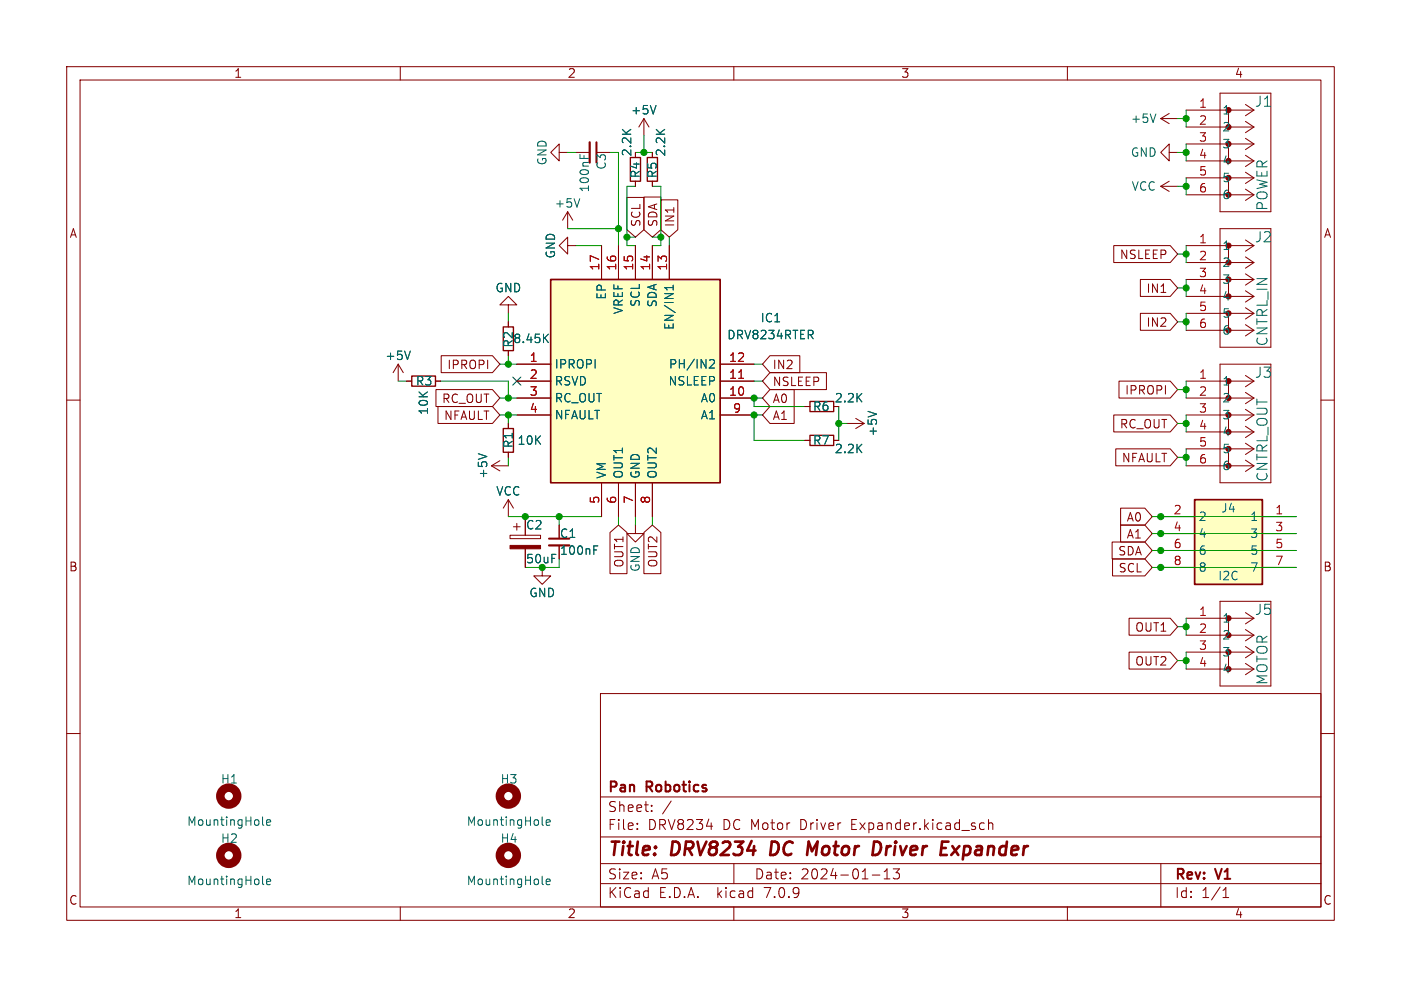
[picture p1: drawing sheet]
<svg xmlns="http://www.w3.org/2000/svg" width="210mm" height="148mm" viewBox="0 0 210 148" stroke-linecap="round" stroke-linejoin="round" font-family="sans-serif">
<g fill="none" stroke="#840000" stroke-width=".15">
<path d="M10 10h190v128h-190zM12 12h186v124h-186zM60 10v2M96.5 17.8l-.7 1.3M96.5 17.8v2.5M96.5 17.8l.8 1.3M110 10v2M160 10v2M174 17.8l1.3 .7M174 17.8h2.5M175.3 17l-1.3 .8M177.8 19.1h10.2"/>
<path d="M177.8 16.5h10.2M182.9 14h7.6v17.8h-7.6zM184.1 16.5v2.6M186.7 18.2l1.3 .9M186.7 15.7l1.3 .8M188 19.1l-1.3 .8M188 16.5l-1.3 .9M83.8 22.9v-1.3l-1.3 1.3 1.3 1.2v-1.2h1.3M85.1 36.8v-1.2l-1.3 1.2 1.3 1.3v-1.3h1.3M85.1 31.8l-.8 1.2M85.1 31.8v2.5M85.1 31.8l.8 1.2"/>
<path d="M86.4 22.9h2M90.2 36.8v5.1M92.7 36.8v5.1M94 29.6h2.5v4.8l-1.3 1.2-1.2-1.2zM95.2 27.2v.7M95.2 36.8v5.1M96.5 29.5h2.6v4.9l-1.3 1.2-1.3-1.2zM97.8 22.9v.7M97.8 27.2v.7M97.8 36.8v5.1M99.1 30h2.5v4.4l-1.3 1.2-1.2-1.2zM100.3 36.8v5.1"/>
<path d="M166.9 36.8h8.5l1.1 1.3-1.1 1.3h-8.5zM174 27.9l1.3 .8M174 27.9h2.5M175.3 22.9v-1.3l-1.3 1.3 1.3 1.2v-1.2h1.2M175.3 27.2l-1.3 .7M177.8 29.2h10.2M177.8 26.7h10.2M177.8 24.1h10.2M177.8 21.6h10.2M177.8 39.4h10.2M177.8 36.8h10.2M182.9 34.3h7.6v17.8h-7.6z"/>
<path d="M184.1 21.6v2.5M184.1 26.7v2.5M184.1 36.8v2.6M186.7 28.4l1.3 .8M186.7 25.8l1.3 .9M186.7 23.3l1.3 .8M186.7 20.7l1.3 .9M186.7 38.5l1.3 .9M186.7 36l1.3 .8M188 29.2l-1.3 .9M188 26.7l-1.3 .8M188 24.1l-1.3 .9"/>
<path d="M188 21.6l-1.3 .8M188 39.4l-1.3 .8M188 36.8l-1.3 .9M10 60h2M59.7 54.6l-.8 1.3M59.7 54.6v2.6M59.7 54.6l.8 1.3M61 57.2h.7M65.3 57.2h.7M65.3 58.4h8.5l1.1 1.3-1.1 1.3h-8.5zM66.1 53.3h7.7l1.1 1.3-1.1 1.3h-7.7zM76.2 45.7h1.3l-1.3-1.2-1.3 1.2h1.3v1.3"/>
<path d="M76.2 48.3v.7M76.2 52.6v.7M77.5 59.7h5M77.5 57.2h5M77.5 54.6h5M107.9 59.7h5.1M107.9 57.2h5.1M107.9 54.6h5.1M115.4 55.9h8.5v2.5h-8.5l-1.1-1.2zM115.4 58.4h3.6v2.6h-3.6l-1.1-1.3zM115.4 53.3h4.5v2.6h-4.5l-1.1-1.3zM167.7 57.1h7.7l1.1 1.3-1.1 1.3h-7.7z"/>
<path d="M170.9 47h4.5l1.1 1.3-1.1 1.2h-4.5zM170.9 41.9h4.5l1.1 1.3-1.1 1.3h-4.5zM177.8 59.7h10.2M177.8 57.2h10.2M177.8 49.5h10.2M177.8 47h10.2M177.8 44.5h10.2M177.8 41.9h10.2M182.9 54.6h7.6v17.8h-7.6zM184.1 41.9v2.6M184.1 47v2.5M184.1 57.2v2.5"/>
<path d="M186.7 58.8l1.3 .9M186.7 56.3l1.3 .9M186.7 48.7l1.3 .8M186.7 46.1l1.3 .9M186.7 43.6l1.3 .9M186.7 41.1l1.3 .8M188 59.7l-1.3 .8M188 57.2l-1.3 .8M188 49.5l-1.3 .9M188 47l-1.3 .8M188 44.5l-1.3 .8M188 41.9l-1.3 .9"/>
<path d="M198 60h2M65.7 61h8.1l1.1 1.2-1.1 1.3h-8.1zM73.7 69.9h2.5M73.7 69.9l1.2 .7M74.9 69.1l-1.2 .8M76.2 74.9l-.8 1.3M76.2 63.5v.8M76.2 67.8v.8M76.2 74.9v2.6M76.2 74.9l.8 1.3M77 79h1M77.5 62.2h5"/>
<path d="M77.5 78.5v1M78.7 77.5v2.8M83.8 78.7v2.1M90.2 72.4v5.1M91.4 79.9l1.3-1.2 1.3 1.2v6.1h-2.6zM92.7 72.4v5.1M95.2 78.7v1.3h1.3l-1.3 1.3-1.2-1.3h1.2M95.2 72.4v5.1M96.5 79.9l1.3-1.2 1.3 1.2v6.1h-2.6zM97.8 72.4v5.1M107.9 62.2h5.1M115.4 61h3.6v2.5h-3.6l-1.1-1.3z"/>
<path d="M120.6 61h.8M120.6 66h.8M125 66h.7M127 63.5h2.5M128.3 62.7l1.2 .8M129.5 63.5l-1.2 .8M166.9 62.2h8.5l1.1 1.3-1.1 1.3h-8.5zM167.3 67.3h8.1l1.1 1.3-1.1 1.3h-8.1zM168 78.7h3.6l1.1 1.3-1.1 1.3h-3.6zM168 76.2h3.6l1.1 1.3-1.1 1.2h-3.6zM174 77.5h5.1M177.8 69.9h10.2"/>
<path d="M177.8 67.3h10.2M177.8 64.8h10.2M177.8 62.2h10.2M184.1 62.2v2.6M184.1 67.3v2.6M186.7 69l1.3 .9M186.7 66.5l1.3 .8M186.7 63.9l1.3 .9M186.7 61.4l1.3 .8M188 69.9l-1.3 .8M188 67.3l-1.3 .9M188 64.8l-1.3 .8"/>
<path d="M188 62.2l-1.3 .9M189.2 77.5h5.1M76.5 80.3h4.5v.5h-4.5zM78.7 82.3v2.8M81.3 85.1v1.3h1.2l-1.2 1.2-1.3-1.2h1.3M166.7 81.3h4.9l1.1 1.3-1.1 1.2h-4.9zM166.8 83.8h4.8l1.1 1.3-1.1 1.3h-4.8zM169.2 97.8h6.2l1.1 1.3-1.1 1.2h-6.2zM169.2 92.7h6.2l1.1 1.3-1.1 1.3h-6.2zM174 80h5.1M174 82.6h5.1M174 85.1h5.1"/>
<path d="M177.8 97.8h10.2M177.8 95.3h10.2M177.8 92.7h10.2M182.9 90.2h7.6v12.7h-7.6zM184.1 92.7v2.6M184.1 97.8v2.5M186.7 99.5l1.3 .8M186.7 96.9l1.3 .9M186.7 94.4l1.3 .9M186.7 91.9l1.3 .8M188 97.8l-1.3 .8M188 95.3l-1.3 .8"/>
<path d="M188 92.7l-1.3 .9M189.2 80h5.1M189.2 82.6h5.1M189.2 85.1h5.1M10 110h2M90 104h108v32h-108zM90 119.5h108M177.8 100.3h10.2M188 100.3l-1.3 .9M198 110h2M60 136v2M90 132.5h108"/>
<path d="M90 129.5h108M90 125.5h108M95.5 124.2v.2M95.5 123.5v.1M97.7 121.5v.2M97.7 120.8v.1M100.6 120.1l-1.3 1.9M105.9 123.9h.9M110 136v2M110 129.5v3M130.8 131.2h1.1M132.5 131.8h.9"/>
<path d="M132.5 130.7l.5-.4v1.5M133.9 130.3h.9l-.5 .6a.41 .41 0 0 1 .5 .2v.4l-.1 .2-.6 .1-.2-.2M147.4 123.4l.1 .1M147.5 124.3l-.1 .1M148.2 122.9v1.5M148.2 123.5a.37 .37 0 0 1 .6 .1v.8M160 136v2M174 129.5v6.5M183.3 134.6h.9M183.3 133.5l.5-.4v1.5"/>
</g>
<path d="M115.7 126.2l-.3 2h.5M121.2 126.2l.5 1.4 .9-1.4M131.5 126.2a.97 .97 0 0 1 .4 1.5l-.3 .4M142.8 126.9l.8 1.3M143.8 126.9l-1.2 1.3" fill="none" stroke="#840000" stroke-width=".4"/>
<g fill="#840000" stroke="#840000" stroke-width=".15">
<path d="M76.5 81.8h4.5v.5h-4.5z"/>
<circle cx="184.2" cy="92.7" r=".38"/>
<circle cx="184.2" cy="57.2" r=".38"/>
<circle cx="184.2" cy="16.5" r=".38"/>
<circle cx="184.2" cy="36.8" r=".38"/>
</g>
<path d="M94.5 23.6h1.5v3.6h-1.5zM97 23.6h1.6v3.6h-1.6zM61.7 56.4h3.6v1.5h-3.6zM75.4 49h1.6v3.6h-1.6zM75.4 64.3h1.6v3.5h-1.6zM121.4 60.2h3.6v1.5h-3.6zM121.4 65.3h3.6v1.5h-3.6z" fill="none" stroke="#840000" stroke-width=".2"/>
<path d="M88.4 21.3v3.1M82.3 81.8h3" fill="none" stroke="#840000" stroke-width=".33"/>
<path d="M89.4 21.3v3.1M82.3 80.8h3" fill="none" stroke="#840000" stroke-width=".3"/>
<g fill="none" stroke="#006464" stroke-width=".15">
<path d="M98.3 15.8l-.4 1.3M173.3 17.1l-.5 1.3M86.9 29.8l-.4 1.3M86.9 23.2v.6M87.5 23.3v.5M61.5 52.6l-.4 1.3M81.7 50.7l.5 .7M82.2 50.1l-.7 .7M100.9 42.8v.7M100.9 43.1h-1.3l.4 .4M106.4 54l.5-.1 .1 .1 .1 .3-.8 .9h.8M71.7 68l1.3 .5"/>
<path d="M130.1 61.7l1.3 .4M89 82.5h.4M89 81.9h.6M39.4 132.5l.1 .2M39.4 123.6l.1 .2M40 123.3l.6-.1-.1-.2-.4-.1-.1 .2v.6h.5M40 132.2l.6-.1-.1-.2-.4-.1-.1 .2v.6h.5M81.3 123.6l.2 .2M81.3 132.5l.2 .2M81.9 123.3l.6-.1-.1-.2-.3-.1-.2 .2v.6h.5M81.9 132.2l.6-.1-.1-.2-.3-.1-.2 .2v.6h.5"/>
</g>
<g fill="#ffffc2" stroke="#ffffc2" stroke-width=".15">
<path d="M179.1 74.9h10.1v12.7h-10.1z"/>
<path d="M82.5 41.9h25.4v30.5h-25.4z"/>
</g>
<path d="M82.5 41.9h25.4v30.5h-25.4zM179.1 74.9h10.1v12.7h-10.1z" fill="none" stroke="#840000" stroke-width=".25"/>
<g fill="none" stroke="#840000" stroke-width="1.3">
<circle cx="34.3" cy="119.4" r="1.27"/>
<circle cx="76.2" cy="119.4" r="1.27"/>
<circle cx="34.3" cy="128.3" r="1.27"/>
<circle cx="76.2" cy="128.3" r="1.27"/>
</g>
<path d="M110.7 56.7h.8" fill="none" stroke="#a90000" stroke-width=".15"/>
<g fill="none" stroke="#009600" stroke-width=".15">
<path d="M176.5 17.8h1.3M177.8 16.5v2.6M85.1 22.9h1.3M85.1 34.3h7.6M86.4 36.8h3.8M91.4 22.9h1.3v13.9M94 35.6h1.2M95.2 22.9h2.6M95.2 27.9h-1.2v8.9h1.2M96.5 20.3v2.6M97.8 27.9h1.3v8.9h-1.3M97.8 35.6h1.3"/>
<path d="M100.3 35.6v1.2M176.5 22.9h1.3M176.5 27.9h1.3M176.5 38.1h1.3M177.8 21.6v2.5M177.8 26.7v2.5M177.8 36.8v2.6M59.7 57.2h1.3M66 57.2h10.2v2.5M74.9 54.6h2.6M74.9 59.7h2.6M76.2 47v1.3"/>
<path d="M76.2 53.3v1.3M113 54.6h1.3M113 57.2h1.3M114.3 59.7h-1.3v1.3h7.6M176.5 43.2h1.3M176.5 48.3h1.3M176.5 58.4h1.3M177.8 41.9v2.6M177.8 47v2.5M177.8 57.2v2.5M74.9 62.2h2.6M76.2 77.5h14"/>
<path d="M76.2 62.2v1.3M76.2 68.6v1.3M83.8 77.5v1.2M92.7 77.5v1.2M95.2 77.5v1.2M97.8 77.5v1.2M114.3 62.2h-1.3v3.8h7.6M125.7 63.5h1.3M125.7 61v5M172.7 77.5h21.6M176.5 68.6h1.3M176.5 63.5h1.3"/>
<path d="M177.8 62.2v2.6M177.8 67.3v2.6M83.8 83.8v1.3h-2.5M172.7 82.6h21.6M172.7 85.1h21.6M172.7 80h21.6M176.5 99.1h1.3M176.5 94h1.3M177.8 92.7v2.6M177.8 97.8v2.5"/>
</g>
<path d="M76.9 56.5l1.2 1.3M78.1 56.5l-1.2 1.3" fill="none" stroke="#000084" stroke-width=".15"/>
<g fill="#009600" stroke="#009600" stroke-width=".15">
<circle cx="76.2" cy="59.7" r=".46"/>
<circle cx="113" cy="59.7" r=".46"/>
<circle cx="113" cy="62.2" r=".46"/>
<circle cx="177.8" cy="48.3" r=".46"/>
<circle cx="177.8" cy="43.2" r=".46"/>
<circle cx="177.8" cy="17.8" r=".46"/>
<circle cx="177.8" cy="22.9" r=".46"/>
<circle cx="177.8" cy="27.9" r=".46"/>
<circle cx="177.8" cy="38.1" r=".46"/>
<circle cx="177.8" cy="58.4" r=".46"/>
<circle cx="177.8" cy="94" r=".46"/>
<circle cx="177.8" cy="99.1" r=".46"/>
<circle cx="177.8" cy="68.6" r=".46"/>
<circle cx="177.8" cy="63.5" r=".46"/>
<circle cx="174" cy="77.5" r=".46"/>
<circle cx="174" cy="80" r=".46"/>
<circle cx="174" cy="82.6" r=".46"/>
<circle cx="174" cy="85.1" r=".46"/>
<circle cx="125.7" cy="63.5" r=".46"/>
<circle cx="76.2" cy="62.2" r=".46"/>
<circle cx="76.2" cy="54.6" r=".46"/>
<circle cx="83.8" cy="77.5" r=".46"/>
<circle cx="78.7" cy="77.5" r=".46"/>
<circle cx="81.3" cy="85.1" r=".46"/>
<circle cx="92.7" cy="34.3" r=".46"/>
<circle cx="94" cy="35.6" r=".46"/>
<circle cx="96.5" cy="22.9" r=".46"/>
<circle cx="99.1" cy="35.6" r=".46"/>
</g>
<g font-size="2.8" fill="#840000">
<text x="91" y="128.9">Title:</text>
<text x="100.7" y="128.9">DRV8234</text>
<text x="116.3" y="128.9">DC</text>
<text x="122.6" y="128.9">Motor</text>
<text x="133.3" y="128.9">Driver</text>
<text x="144.2" y="128.9">Expander</text>
</g>
<g font-size="2.1" fill="#006464">
<text x="188" y="16.2">J1</text>
<text x="190.2" y="31.7" transform="rotate(-90 190.2 31.7)">POWER</text>
<text x="188" y="36.6">J2</text>
<text x="190.2" y="52" transform="rotate(-90 190.2 52)">CNTRL_IN</text>
<text x="188" y="56.9">J3</text>
<text x="190.2" y="72.3" transform="rotate(-90 190.2 72.3)">CNTRL_OUT</text>
<text x="188" y="92.4">J5</text>
<text x="190.2" y="102.8" transform="rotate(-90 190.2 102.8)">MOTOR</text>
</g>
<g font-size="2.1" fill="#840000">
<text x="91" y="119.2">Pan</text>
<text x="97" y="119.2">Robotics</text>
<text x="91" y="124.7">File:</text>
<text x="91" y="122">Sheet:</text>
<text x="97.1" y="124.7">DRV8234</text>
<text x="108.4" y="124.7">DC Motor</text>
<text x="120.2" y="124.7">Driver</text>
<text x="128" y="124.7">Expander.kicad_sch</text>
<text x="91" y="134.9">KiCad</text>
<text x="91" y="132.1">Size:</text>
<text x="97.7" y="132.1">A5</text>
<text x="98.7" y="134.9">E.D.A.</text>
<text x="107.6" y="134.9">kicad</text>
<text x="113" y="132.1">Date:</text>
<text x="114.9" y="134.9">7.0.9</text>
<text x="120" y="132.1">2024-01-13</text>
<text x="176" y="132.3">Rev:</text>
<text x="176" y="134.9">Id:</text>
<text x="180.1" y="134.9">1/1</text>
<text x="182.4" y="132.3">V1</text>
</g>
<g font-size="1.8" fill="#840000">
<text x="35" y="11.9">1</text>
<text x="85" y="11.9">2</text>
<text x="135" y="11.9">3</text>
<text x="185" y="11.9">4</text>
<text x="94.8" y="23.6" transform="rotate(-90 94.8 23.6)">2.2K</text>
<text x="10.3" y="35.9">A</text>
<text x="96.2" y="34.1" transform="rotate(-90 96.2 34.1)">SCL</text>
<text x="98.7" y="34.1" transform="rotate(-90 98.7 34.1)">SDA</text>
<text x="101.3" y="34.1" transform="rotate(-90 101.3 34.1)">IN1</text>
<text x="198.4" y="35.9">A</text>
<text x="167.8" y="39.1">NSLEEP</text>
<text x="171.8" y="44.1">IN1</text>
<text x="171.8" y="49.2">IN2</text>
<text x="66.9" y="55.6">IPROPI</text>
<text x="115.7" y="58.1">NSLEEP</text>
<text x="115.7" y="55.6">IN2</text>
<text x="168.5" y="59.4">IPROPI</text>
<text x="66.2" y="60.6">RC_OUT</text>
<text x="66.5" y="63.2">NFAULT</text>
<text x="115.7" y="63.2">A1</text>
<text x="115.7" y="60.6">A0</text>
<text x="125" y="60.6">2.2K</text>
<text x="167.8" y="64.5">RC_OUT</text>
<text x="168.1" y="69.5">NFAULT</text>
<text x="83.8" y="83.4">100nF</text>
<text x="167.5" y="83.5">SDA</text>
<text x="168.8" y="81">A1</text>
<text x="168.8" y="78.4">A0</text>
<text x="10.3" y="85.9">B</text>
<text x="93.7" y="85.2" transform="rotate(-90 93.7 85.2)">OUT1</text>
<text x="98.7" y="85.2" transform="rotate(-90 98.7 85.2)">OUT2</text>
<text x="167.6" y="86">SCL</text>
<text x="198.3" y="85.9">B</text>
<text x="170.1" y="94.9">OUT1</text>
<text x="170.1" y="100">OUT2</text>
<text x="10.3" y="135.9">C</text>
<text x="35" y="137.9">1</text>
<text x="85" y="137.9">2</text>
<text x="135" y="137.9">3</text>
<text x="185" y="137.9">4</text>
<text x="198.3" y="135.9">C</text>
</g>
<g font-size="1.8" fill="#006464">
<text x="94.5" y="17.4">+5V</text>
<text x="183.1" y="17.4">1</text>
<text x="99.9" y="23.6" transform="rotate(-90 99.9 23.6)">2.2K</text>
<text x="169.4" y="18.6">+5V</text>
<text x="169.4" y="23.7">GND</text>
<text x="183.1" y="19.9">2</text>
<text x="183.1" y="22.5">3</text>
<text x="82.1" y="24.9" transform="rotate(-90 82.1 24.9)">GND</text>
<text x="88.5" y="28.9" transform="rotate(-90 88.5 28.9)">100nF</text>
<text x="91" y="25.6" transform="rotate(-90 91 25.6)">C3</text>
<text x="96.1" y="26.8" transform="rotate(-90 96.1 26.8)">R4</text>
<text x="98.7" y="26.8" transform="rotate(-90 98.7 26.8)">R5</text>
<text x="169.5" y="28.8">VCC</text>
<text x="183.1" y="25">4</text>
<text x="183.1" y="27.5">5</text>
<text x="83.1" y="31.3">+5V</text>
<text x="183.1" y="30.1">6</text>
<text x="83.4" y="38.9" transform="rotate(-90 83.4 38.9)">GND</text>
<text x="183.1" y="37.7">1</text>
<text x="183.1" y="40.2">2</text>
<text x="74.2" y="44">GND</text>
<text x="91" y="45" transform="rotate(-90 91 45)">EP</text>
<text x="93.6" y="47.2" transform="rotate(-90 93.6 47.2)">VREF</text>
<text x="96.1" y="46.1" transform="rotate(-90 96.1 46.1)">SCL</text>
<text x="98.7" y="46.2" transform="rotate(-90 98.7 46.2)">SDA</text>
<text x="183.1" y="42.8">3</text>
<text x="183.1" y="45.3">4</text>
<text x="183.1" y="47.9">5</text>
<text x="76.8" y="51.7">8.45K</text>
<text x="77.1" y="52.2" transform="rotate(-90 77.1 52.2)">R2</text>
<text x="101.2" y="49.6" transform="rotate(-90 101.2 49.6)">EN/IN1</text>
<text x="108.9" y="51.1">DRV8234RTER</text>
<text x="113.9" y="48.5">IC1</text>
<text x="183.1" y="50.4">6</text>
<text x="57.7" y="54.2">+5V</text>
<text x="62.2" y="58">R3</text>
<text x="83.1" y="55.5">IPROPI</text>
<text x="83.1" y="58">RSVD</text>
<text x="100.1" y="58">NSLEEP</text>
<text x="100.2" y="55.5">PH/IN2</text>
<text x="183.1" y="58">1</text>
<text x="64.4" y="62.3" transform="rotate(-90 64.4 62.3)">10K</text>
<text x="83.1" y="60.6">RC_OUT</text>
<text x="83.1" y="63.1">NFAULT</text>
<text x="104.9" y="60.6">A0</text>
<text x="104.9" y="63.1">A1</text>
<text x="121.8" y="61.8">R6</text>
<text x="131.7" y="65.5" transform="rotate(-90 131.7 65.5)">+5V</text>
<text x="183.1" y="60.6">2</text>
<text x="183.1" y="63.1">3</text>
<text x="183.1" y="65.6">4</text>
<text x="73.3" y="71.9" transform="rotate(-90 73.3 71.9)">+5V</text>
<text x="77.1" y="67.3" transform="rotate(-90 77.1 67.3)">R1</text>
<text x="77.5" y="66.9">10K</text>
<text x="91" y="71.9" transform="rotate(-90 91 71.9)">VM</text>
<text x="93.6" y="71.9" transform="rotate(-90 93.6 71.9)">OUT1</text>
<text x="96.1" y="71.9" transform="rotate(-90 96.1 71.9)">GND</text>
<text x="98.7" y="71.9" transform="rotate(-90 98.7 71.9)">OUT2</text>
<text x="121.8" y="66.9">R7</text>
<text x="125" y="68.2">2.2K</text>
<text x="183.1" y="68.2">5</text>
<text x="183.1" y="70.7">6</text>
<text x="74.3" y="74.5">VCC</text>
<text x="183" y="77.1">J4</text>
<text x="78.7" y="79.6">C2</text>
<text x="83.8" y="80.9">C1</text>
<text x="179.6" y="78.3">2</text>
<text x="179.6" y="80.9">4</text>
<text x="179.6" y="83.4">6</text>
<text x="187.3" y="78.3">1</text>
<text x="187.3" y="80.9">3</text>
<text x="187.3" y="83.4">5</text>
<text x="78.7" y="84.7">50uF</text>
<text x="79.2" y="89.8">GND</text>
<text x="96.1" y="85.9" transform="rotate(-90 96.1 85.9)">GND</text>
<text x="179.6" y="86">8</text>
<text x="182.5" y="87.2">I2C</text>
<text x="187.3" y="86">7</text>
<text x="183.1" y="93.6">1</text>
<text x="183.1" y="96.1">2</text>
<text x="183.1" y="98.7">3</text>
<text x="183.1" y="101.2">4</text>
<text x="33" y="117.7">H1</text>
<text x="74.9" y="117.7">H3</text>
<text x="27.9" y="124.1">MountingHole</text>
<text x="69.9" y="124.1">MountingHole</text>
<text x="33" y="126.6">H2</text>
<text x="74.9" y="126.6">H4</text>
<text x="27.9" y="132.9">MountingHole</text>
<text x="69.9" y="132.9">MountingHole</text>
</g>
<g font-size="1.8" fill="#a90000">
<text x="179.6" y="16.3">1</text>
<text x="179.6" y="18.8">2</text>
<text x="179.6" y="21.3">3</text>
<text x="179.6" y="23.9">4</text>
<text x="179.6" y="26.4">5</text>
<text x="179.6" y="29">6</text>
<text x="89.9" y="40.7" transform="rotate(-90 89.9 40.7)">17</text>
<text x="92.5" y="40.7" transform="rotate(-90 92.5 40.7)">16</text>
<text x="95" y="40.7" transform="rotate(-90 95 40.7)">15</text>
<text x="97.5" y="40.7" transform="rotate(-90 97.5 40.7)">14</text>
<text x="100.1" y="40.7" transform="rotate(-90 100.1 40.7)">13</text>
<text x="179.6" y="36.6">1</text>
<text x="179.6" y="39.1">2</text>
<text x="179.6" y="41.7">3</text>
<text x="179.6" y="44.2">4</text>
<text x="179.6" y="46.7">5</text>
<text x="179.6" y="49.3">6</text>
<text x="79.3" y="54.4">1</text>
<text x="79.3" y="56.9">2</text>
<text x="79.3" y="59.4">3</text>
<text x="109.2" y="59.4">10</text>
<text x="109.2" y="56.9">11</text>
<text x="109.2" y="54.4">12</text>
<text x="179.6" y="56.9">1</text>
<text x="179.6" y="59.4">2</text>
<text x="79.3" y="62">4</text>
<text x="109.8" y="62">9</text>
<text x="179.6" y="62">3</text>
<text x="179.6" y="64.5">4</text>
<text x="179.6" y="67.1">5</text>
<text x="179.6" y="69.6">6</text>
<text x="89.9" y="75.6" transform="rotate(-90 89.9 75.6)">5</text>
<text x="92.5" y="75.6" transform="rotate(-90 92.5 75.6)">6</text>
<text x="95" y="75.6" transform="rotate(-90 95 75.6)">7</text>
<text x="97.5" y="75.6" transform="rotate(-90 97.5 75.6)">8</text>
<text x="175.8" y="77.2">2</text>
<text x="191.1" y="77.2">1</text>
<text x="175.8" y="79.8">4</text>
<text x="175.8" y="82.3">6</text>
<text x="191.1" y="79.8">3</text>
<text x="191.1" y="82.3">5</text>
<text x="175.8" y="84.8">8</text>
<text x="191.1" y="84.8">7</text>
<text x="179.6" y="92.5">1</text>
<text x="179.6" y="95">2</text>
<text x="179.6" y="97.5">3</text>
<text x="179.6" y="100.1">4</text>
</g>
</svg>
